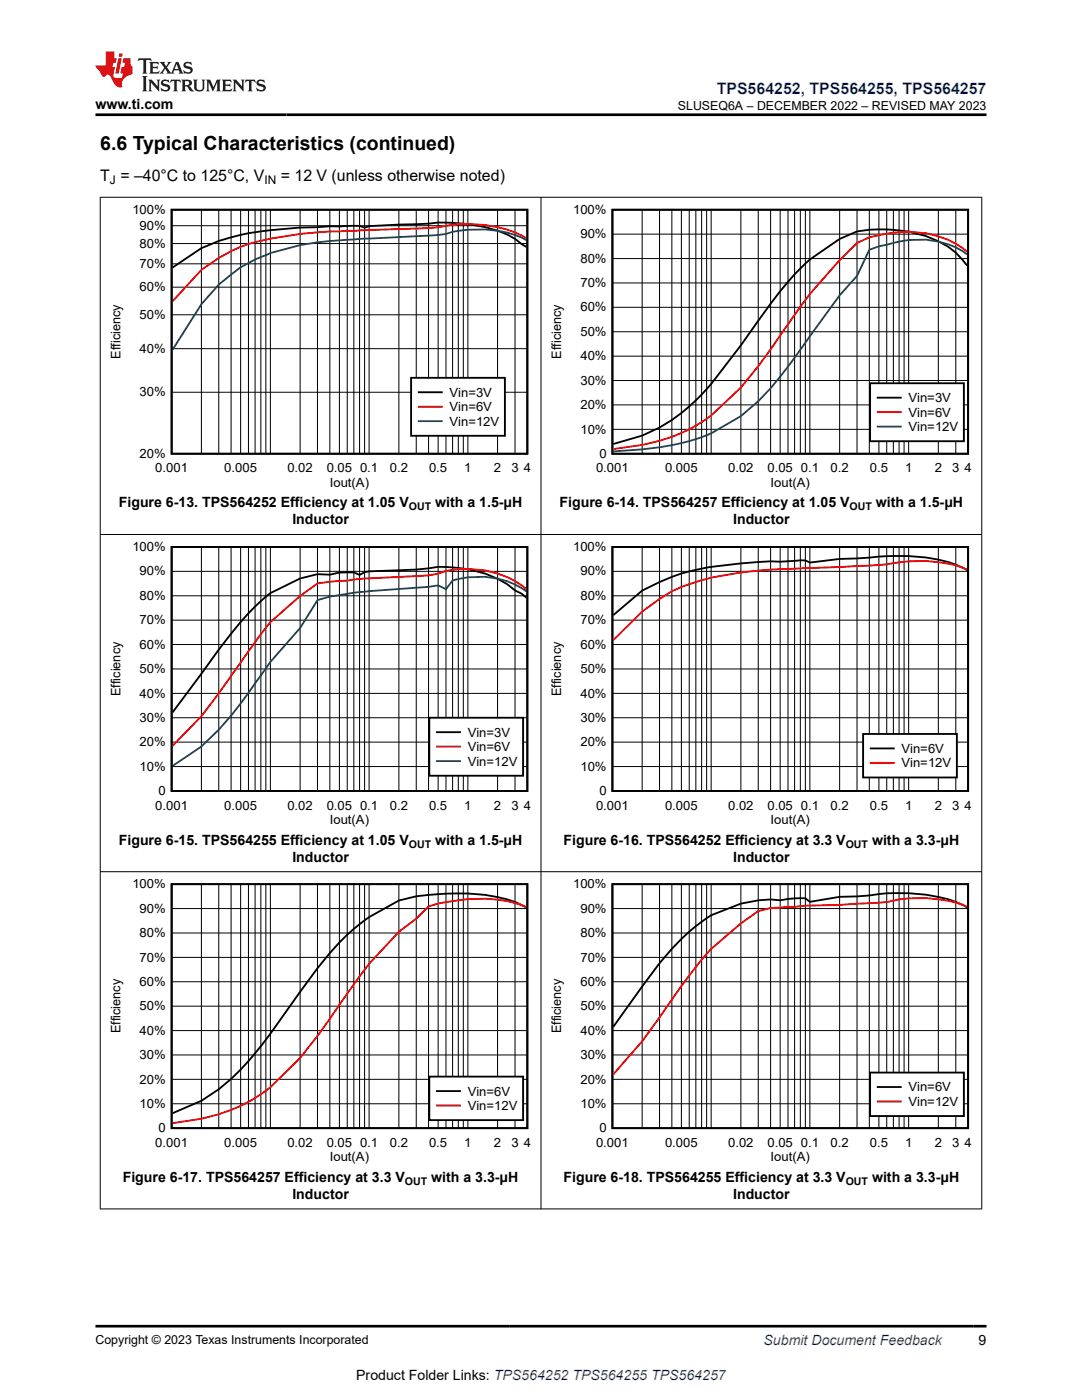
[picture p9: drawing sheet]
<svg xmlns="http://www.w3.org/2000/svg" width="216mm" height="279mm" viewBox="0 0 216 279" stroke-linecap="round" stroke-linejoin="round" font-family="sans-serif">
<path d="M34.2 41.9h71v48.7h-71zM105 49.3a22.3 22.3 0 0 0-13.6-4.7 25.8 25.8 0 0 0-5.9 0l-11.9 .5-.8 .3-1.1-.3h-1.1l-7.3 .2a89 89 0 0 0-12.4 1 39 39 0 0 0-10.7 3.2l-5.8 3.9" fill="none" stroke="#000" stroke-width=".37"/>
<g fill="none" stroke="#000" stroke-width=".2">
<path d="M34.2 57.3h71M34.2 52.7h71M34.2 48.6h71M34.2 45h71M40.2 41.9v48.7M43.7 41.9v48.7M46.1 41.9v48.7M48 41.9v48.7M49.6 41.9v48.7M50.9 41.9v48.7M52 41.9v48.7M53 41.9v48.7"/>
<path d="M54 41.9v48.7M59.9 41.9v48.7M63.3 41.9v48.7M65.8 41.9v48.7M67.7 41.9v48.7M69.3 41.9v48.7M70.6 41.9v48.7M71.7 41.9v48.7M72.8 41.9v48.7M73.6 41.9v48.7M79.6 41.9v48.7M83.1 41.9v48.7"/>
<path d="M85.5 41.9v48.7M87.4 41.9v48.7M89 41.9v48.7M90.3 41.9v48.7M91.4 41.9v48.7M92.4 41.9v48.7M93.4 41.9v48.7M99.3 41.9v48.7M102.8 41.9v48.7M34.2 78.3h71M34.2 69.6h71M34.2 62.8h71"/>
</g>
<path d="M105 47.5a24.6 24.6 0 0 0-14.7-2.7 28.9 28.9 0 0 1-7.2 .8l-15.4 .6a71.9 71.9 0 0 0-16.8 2.1 27.2 27.2 0 0 0-10.7 5.6l-5.8 6.2" fill="none" stroke="#f00" stroke-width=".37"/>
<path d="M105 47.9a22.3 22.3 0 0 0-16-1.2l-3.5 .3-11.9 .6a122.8 122.8 0 0 0-13.7 1.3l-5.9 1.6a30 30 0 0 0-13.8 10.2l-5.8 9.1" fill="none" stroke="#156" stroke-width=".37"/>
<path d="M82 75.4h18.7v11.6h-18.7z" fill-rule="evenodd" fill="#fff"/>
<path d="M122.2 41.9h71v48.7h-71zM193 53a14.9 14.9 0 0 0-8.2-5.9 30.1 30.1 0 0 0-13.8-.9l-3.5 1.5-5.9 4.1-1.9 1.8a70.9 70.9 0 0 0-8.4 10.4l-3.5 4.9-5.9 7.7a35.8 35.8 0 0 1-13.8 10.3l-5.7 1.7M82 75.4h18.7v11.6h-18.7zM83.6 78.3h4.6" fill="none" stroke="#000" stroke-width=".37"/>
<path d="M193 50.2a19.5 19.5 0 0 0-16.1-3.6l-3.4 .8-2.5 1.1a82.1 82.1 0 0 0-12.4 14.3l-1.4 1.9a143.9 143.9 0 0 1-9.4 12.6l-5.9 5.6a31.5 31.5 0 0 1-13.8 5.9l-5.7 .8M83.6 81.2h4.6" fill="none" stroke="#f00" stroke-width=".37"/>
<path d="M193 50.8a17.8 17.8 0 0 0-16.1-2l-1.5 .4-1.9 .6-2.5 5.3-3.5 3.8-8.9 12.5a74.9 74.9 0 0 1-7.3 8.7l-3.5 2.9-5.9 3.5a42.7 42.7 0 0 1-13.8 3.2l-5.7 .4M83.6 84.1h4.6" fill="none" stroke="#156" stroke-width=".37"/>
<g fill="none" stroke="#000" stroke-width=".2">
<path d="M122.2 56.5h71M122.2 51.6h71M122.2 46.7h71M128.1 41.9v48.7M131.6 41.9v48.7M134.1 41.9v48.7M136 41.9v48.7M137.5 41.9v48.7M138.8 41.9v48.7M140 41.9v48.7M141 41.9v48.7M141.9 41.9v48.7"/>
<path d="M147.8 41.9v48.7M151.3 41.9v48.7M153.8 41.9v48.7M155.7 41.9v48.7M157.2 41.9v48.7M158.6 41.9v48.7M159.7 41.9v48.7M160.7 41.9v48.7M161.6 41.9v48.7M167.5 41.9v48.7M171 41.9v48.7M173.5 41.9v48.7"/>
<path d="M175.4 41.9v48.7M176.9 41.9v48.7M178.3 41.9v48.7M179.4 41.9v48.7M180.4 41.9v48.7M181.3 41.9v48.7M187.2 41.9v48.7M190.7 41.9v48.7M122.2 75.9h71M122.2 71.1h71M122.2 66.2h71M122.2 61.3h71"/>
<path d="M122.2 85.7h71M122.2 80.8h71"/>
</g>
<path d="M173.6 76.5h18.7v11.6h-18.7z" fill-rule="evenodd" fill="#fff"/>
<path d="M173.6 76.5h18.7v11.6h-18.7zM175.1 79.4h4.6M34.2 109.2h71v48.7h-71zM105 119.3l-.9-.8-1.3-.7a20.6 20.6 0 0 0-12.5-4.6l-2.9-.1-4.3 .6-9.5 .3-.8 .2-1.1 .5-1.1-.5-2.9 .1-1.9 .4-2.5-.1-3.4 .8-5.9 3-2 1.6a59.2 59.2 0 0 0-8.3 9.6l-9.3 12.6" fill="none" stroke="#000" stroke-width=".37"/>
<path d="M175.1 82.2h4.6M105 117.6a19.3 19.3 0 0 0-16-3.7l-1.6 .6-1.9 .3-12.7 .7-9.5 .9-3.4 2.5-5.9 5.3-2 2.3-8.3 11.9-3.5 4.5-5.8 5.9" fill="none" stroke="#f00" stroke-width=".37"/>
<path d="M175.1 85.1h4.6M105 118a16.9 16.9 0 0 0-14.7-2.2l-1.3 1.8-1.6-.8-1.9 .3-11.9 .9-3 .3-4.8 .8-2.5 .7-3.4 5.5-5.9 6.8-3.1 4.3a70.9 70.9 0 0 1-10.7 12.6l-5.8 3.9" fill="none" stroke="#156" stroke-width=".37"/>
<g fill="none" stroke="#000" stroke-width=".2">
<path d="M34.2 118.9h71M34.2 114h71M40.2 109.2v48.7M43.7 109.2v48.7M46.1 109.2v48.7M48 109.2v48.7M49.6 109.2v48.7M50.9 109.2v48.7M52 109.2v48.7M53 109.2v48.7M54 109.2v48.7M59.9 109.2v48.7"/>
<path d="M63.3 109.2v48.7M65.8 109.2v48.7M67.7 109.2v48.7M69.3 109.2v48.7M70.6 109.2v48.7M71.7 109.2v48.7M72.8 109.2v48.7M73.6 109.2v48.7M79.6 109.2v48.7M83.1 109.2v48.7M85.5 109.2v48.7M87.4 109.2v48.7"/>
<path d="M89 109.2v48.7M90.3 109.2v48.7M91.4 109.2v48.7M92.4 109.2v48.7M93.4 109.2v48.7M99.3 109.2v48.7M102.8 109.2v48.7M34.2 138.4h71M34.2 133.5h71M34.2 128.6h71M34.2 123.8h71M34.2 153h71"/>
<path d="M34.2 148.1h71M34.2 143.2h71"/>
</g>
<path d="M85.7 143.2h18.7v11.6h-18.7z" fill-rule="evenodd" fill="#fff"/>
<path d="M122.2 109.2h71v48.7h-71zM193 113.8a27.1 27.1 0 0 0-13.6-2.8l-11.9 .5-5.9 .8-.9-.5-5 .3a85.2 85.2 0 0 0-16.9 1.6 35 35 0 0 0-10.7 4.2l-5.7 4.9M85.7 143.2h18.7v11.6h-18.7zM87.2 146.1h4.6" fill="none" stroke="#000" stroke-width=".37"/>
<path d="M193 113.7a27.4 27.4 0 0 0-14.7-1.3l-1.4 .2-3.4 .3-17.8 .7a67.9 67.9 0 0 0-16.9 2.6 23.6 23.6 0 0 0-7.2 3.3l-3.5 2.5-5.7 5.8M87.2 149h4.6" fill="none" stroke="#f00" stroke-width=".37"/>
<path d="M87.2 151.9h4.6" fill="none" stroke="#156" stroke-width=".37"/>
<g fill="none" stroke="#000" stroke-width=".2">
<path d="M122.2 118.9h71M122.2 114h71M128.1 109.2v48.7M131.6 109.2v48.7M134.1 109.2v48.7M136 109.2v48.7M137.5 109.2v48.7M138.8 109.2v48.7M140 109.2v48.7M141 109.2v48.7M141.9 109.2v48.7M147.8 109.2v48.7"/>
<path d="M151.3 109.2v48.7M153.8 109.2v48.7M155.7 109.2v48.7M157.2 109.2v48.7M158.6 109.2v48.7M159.7 109.2v48.7M160.7 109.2v48.7M161.6 109.2v48.7M167.5 109.2v48.7M171 109.2v48.7M173.5 109.2v48.7M175.4 109.2v48.7"/>
<path d="M176.9 109.2v48.7M178.3 109.2v48.7M179.4 109.2v48.7M180.4 109.2v48.7M181.3 109.2v48.7M187.2 109.2v48.7M190.7 109.2v48.7M122.2 138.4h71M122.2 133.5h71M122.2 128.6h71M122.2 123.8h71M122.2 153h71"/>
<path d="M122.2 148.1h71M122.2 143.2h71"/>
</g>
<path d="M172.2 146.5h18.7v8.7h-18.7z" fill-rule="evenodd" fill="#fff"/>
<path d="M172.2 146.5h18.7v8.7h-18.7zM173.8 149.4h4.5M34.2 176.5h71v48.7h-71zM105 181.2a23.2 23.2 0 0 0-11.6-2.9l-4.4 .1a41.3 41.3 0 0 0-9.4 1.3l-6 3.3-1.9 1.4a44 44 0 0 0-8.4 8.8l-11.3 15.6a43.7 43.7 0 0 1-11.8 10.9l-5.8 2.5" fill="none" stroke="#000" stroke-width=".37"/>
<path d="M173.8 152.2h4.5M105 181a28.1 28.1 0 0 0-16-1l-1.6 .3-1.9 .6-2.4 2.4-3.5 2.7-6 6.4-4.3 5.9a177.9 177.9 0 0 1-9.4 12.8l-5.9 5.9a31.4 31.4 0 0 1-13.8 6.3l-5.8 .9" fill="none" stroke="#f00" stroke-width=".37"/>
<g fill="none" stroke="#000" stroke-width=".2">
<path d="M40.2 176.5v48.7M43.7 176.5v48.7M46.1 176.5v48.7M48 176.5v48.7M49.6 176.5v48.7M50.9 176.5v48.7M52 176.5v48.7M53 176.5v48.7M54 176.5v48.7M59.9 176.5v48.7M63.3 176.5v48.7M65.8 176.5v48.7"/>
<path d="M67.7 176.5v48.7M69.3 176.5v48.7M70.6 176.5v48.7M71.7 176.5v48.7M72.8 176.5v48.7M73.6 176.5v48.7M79.6 176.5v48.7M83.1 176.5v48.7M85.5 176.5v48.7M87.4 176.5v48.7M89 176.5v48.7M90.3 176.5v48.7"/>
<path d="M91.4 176.5v48.7M92.4 176.5v48.7M93.4 176.5v48.7M99.3 176.5v48.7M102.8 176.5v48.7M34.2 195.9h71M34.2 191.1h71M34.2 186.2h71M34.2 181.3h71M34.2 215.4h71M34.2 210.5h71M34.2 205.7h71"/>
<path d="M34.2 200.8h71M34.2 220.3h71"/>
</g>
<path d="M85.7 214.9h18.7v8.6h-18.7z" fill-rule="evenodd" fill="#fff"/>
<path d="M122.2 176.5h71v48.7h-71zM193 181.1a23.9 23.9 0 0 0-11.7-2.8l-1.9-.1a26.5 26.5 0 0 0-5.9 .5l-6 .3-5.9 1-.9-.7a20.2 20.2 0 0 0-5 .4l-1.9-.2-2.5 .2-3.5 .6-5.9 2.4-.9 .5a41.4 41.4 0 0 0-9.4 9l-9.2 12.7M85.7 214.9h18.7v8.6h-18.7zM87.2 217.8h4.6" fill="none" stroke="#000" stroke-width=".37"/>
<path d="M193 181a26.4 26.4 0 0 0-16.1-1l-9.4 .6-6.8 .1-2.1 .3h-1.4l-3.4 .2-2.5 .6-3.5 2.5-5.9 5.1-.9 1-5 6.4-7.9 11-5.7 6.6M87.2 220.6h4.6" fill="none" stroke="#f00" stroke-width=".37"/>
<g fill="none" stroke="#000" stroke-width=".2">
<path d="M128.1 176.5v48.7M131.6 176.5v48.7M134.1 176.5v48.7M136 176.5v48.7M137.5 176.5v48.7M138.8 176.5v48.7M140 176.5v48.7M141 176.5v48.7M141.9 176.5v48.7M147.8 176.5v48.7M151.3 176.5v48.7M153.8 176.5v48.7"/>
<path d="M155.7 176.5v48.7M157.2 176.5v48.7M158.6 176.5v48.7M159.7 176.5v48.7M160.7 176.5v48.7M161.6 176.5v48.7M167.5 176.5v48.7M171 176.5v48.7M173.5 176.5v48.7M175.4 176.5v48.7M176.9 176.5v48.7M178.3 176.5v48.7"/>
<path d="M179.4 176.5v48.7M180.4 176.5v48.7M181.3 176.5v48.7M187.2 176.5v48.7M190.7 176.5v48.7M122.2 195.9h71M122.2 191.1h71M122.2 186.2h71M122.2 181.3h71M122.2 215.4h71M122.2 210.5h71M122.2 205.7h71"/>
<path d="M122.2 200.8h71M122.2 220.3h71"/>
</g>
<path d="M173.6 214.1h18.7v8.6h-18.7z" fill-rule="evenodd" fill="#fff"/>
<path d="M173.6 214.1h18.7v8.6h-18.7zM175.1 216.9h4.6" fill="none" stroke="#000" stroke-width=".37"/>
<path d="M175.1 219.8h4.6" fill="none" stroke="#f00" stroke-width=".37"/>
<path d="M19.9 39.4h176.1M20 39.3v202M107.9 39.3v202M195.9 39.3v202M19.9 106.7h176.1M19.9 174h176.1M19.9 241.3h176.1" fill="none" stroke="#000" stroke-width=".2"/>
<path d="M27.7 11.6l-.2 .6 .5-.2h.6v.1v2.2l-.2 .4h1l-.2-.4v-2.2v-.1h.5l.5 .2-.1-.6zM29.8 12.4l.2 .3v1.6l-.2 .4h1.9l.1-.6a1.08 1.08 0 0 1-1.3 .2v-.7h.6l.4 .2v-.7l-.4 .2h-.6v-.5l.2-.2a1 1 0 0 1 1 .3l-.1-.5zM31.8 12.4l1 1.1-1 1.2h.9l-.2-.2 .4-.8 .5 .8-.2 .2h1.6l-.2-.2 .1-.5h1l.1 .5-.1 .2h.9l-.2-.4-.8-1.9h-.5l-1 2.1-.8-1.1 .9-1h-.8l.2 .2-.5 .6-.3-.6 .1-.2zM35.2 12.8l.4 1h-.8zM36.8 12.5a.65 .65 0 0 0-.2 .7 .65 .65 0 0 0 .6 .5l.7 .1 .1 .3a.79 .79 0 0 1-.7 .4 .79 .79 0 0 1-.7-.5l.1 .7 .2-.1a.93 .93 0 0 0 1.1 0 .93 .93 0 0 0 .4-.9 1.46 1.46 0 0 0-1.2-.6l-.1-.3a1.09 1.09 0 0 1 1.2 .2l-.2-.6-.1 .1-.6-.2zM28.4 15.2l.2 .4v2.2l-.2 .4h1l-.2-.4v-2.2l.2-.4zM29.6 15.9l.2 .4v1.5l-.2 .4h.8l-.3-.4v-1.3l1.7 1.8v-2l.2-.4h-.8l.2 .2 .1 1.1-1.2-1.3zM32.3 16a.65 .65 0 0 0-.2 .8 .65 .65 0 0 0 .7 .4l.6 .2 .1 .2a.79 .79 0 0 1-.7 .4 .79 .79 0 0 1-.7-.5l.1 .7 .2-.1a.93 .93 0 0 0 1.1 .1 .93 .93 0 0 0 .4-1 1.46 1.46 0 0 0-1.2-.5l-.1-.4a1.09 1.09 0 0 1 1.2 .2l-.2-.6-.1 .1-.6-.1zM34.1 15.9l-.1 .6a.63 .63 0 0 1 .7-.3l.1 1.6-.3 .4h1l-.2-.4v-1.6a.66 .66 0 0 1 .8 .3l-.1-.6zM36.2 15.9l.2 .4v1.5l-.2 .4h.9l-.2-.2v-.7h.5l.1 .2a.79 .79 0 0 0 1.2 .6l-1-.9a.61 .61 0 0 0 .6-.6 .61 .61 0 0 0-.5-.7zM36.9 16.2h.2a.47 .47 0 0 1 .5 .1 .47 .47 0 0 1 .1 .5l-.2 .1-.6 .1zM38.5 15.9l.2 .2a2.27 2.27 0 0 0 .4 2 1.04 1.04 0 0 0 1.7-.7v-1.3l.2-.2h-.8l.2 .4v1.1a.6 .6 0 0 1-.6 .6 .6 .6 0 0 1-.6-.6v-1.1l.3-.4zM41.1 15.9l.2 .4v1.5l-.2 .4h.7l-.2-.4v-1.4l.9 1.9 .8-1.9v1.4l-.2 .4h1l-.3-.4v-1.5l.3-.4h-.8l-.7 1.5-.7-1.5zM44.3 15.9l.2 .4v1.5l-.2 .4h1.9l.1-.6a1.09 1.09 0 0 1-1.3 .2v-.7h.6l.4 .2v-.6l-.4 .2h-.6v-.6l.2-.1a1.01 1.01 0 0 1 1 .3l-.1-.6zM46.4 15.9l.3 .4v1.5l-.3 .4h.8l-.2-.4v-1.3l1.6 1.8v-2l.2-.4h-.7l.2 .2v1.1l-1.2-1.3zM49 15.9l-.1 .6a.63 .63 0 0 1 .8-.3v1.6l-.3 .4h1l-.2-.4v-1.6a.66 .66 0 0 1 .8 .3l-.1-.6zM51.4 16a.65 .65 0 0 0-.2 .8 .65 .65 0 0 0 .6 .4l.6 .2 .2 .2a.79 .79 0 0 1-.8 .4 .79 .79 0 0 1-.6-.5l.1 .7 .2-.1a.93 .93 0 0 0 1 .1 .93 .93 0 0 0 .5-1 1.46 1.46 0 0 0-1.3-.5l-.1-.4a1.09 1.09 0 0 1 1.3 .2l-.2-.6-.2 .1-.5-.1z" fill="#231f20"/>
<path d="M21.1 10.3v2.7h-2.1l.1 .4 .9 1a.95 .95 0 0 0 .9 .9 .59 .59 0 0 1 .6-.4 .59 .59 0 0 1 .5 .3l.4 .8a1.59 1.59 0 0 0 2.1 1.4 1.61 1.61 0 0 1 1-2.3l1-.3-.1-1.5a1.59 1.59 0 0 1-.4-1.7h-1.4l-.2 .9h.5l-.1 .9h-.5l-.2 .9v.3l.4 .1-.2 .9h-.6a.73 .73 0 0 1-1.1-.7l.3-1.5h-.5l.2-.9h.5l.2-.9h-.5v-1.3zM23.6 11.6l-.6 3.1h.7l.6-3.1zM23.8 10.7l-.1 .6h.7l.1-.6z" fill="#ed1c24"/>
<path d="M19 22.9h177.8M19 264.7h177.8" fill="none" stroke="#000" stroke-width=".53"/>
<text font-size="3.9" x="20" y="29.9">6.6 Typical Characteristics (continued)</text>
<text font-size="3.2" fill="#00f" x="143" y="18.7">TPS564252, TPS564255, TPS564257</text>
<g font-size="3.2">
<text x="20" y="36.1">T = –40°C to 125°C, V</text>
<text x="56" y="36.1">= 12 V (unless otherwise noted)</text>
</g>
<g font-size="2.8">
<text x="19" y="21.8">www.ti.com</text>
<text x="23.7" y="101.3">Figure 6-13. TPS564252 Efficiency at 1.05 V</text>
<text x="86.8" y="101.3">with a 1.5-μH</text>
<text x="111.7" y="101.3">Figure 6-14. TPS564257 Efficiency at 1.05 V</text>
<text x="174.8" y="101.3">with a 1.5-μH</text>
<text x="58.3" y="104.7">Inductor</text>
<text x="146.3" y="104.7">Inductor</text>
<text x="23.7" y="168.6">Figure 6-15. TPS564255 Efficiency at 1.05 V</text>
<text x="58.3" y="172">Inductor</text>
<text x="86.8" y="168.6">with a 1.5-μH</text>
<text x="112.4" y="168.6">Figure 6-16. TPS564252 Efficiency at 3.3 V</text>
<text x="146.3" y="172">Inductor</text>
<text x="174" y="168.6">with a 3.3-μH</text>
<text x="24.5" y="235.9">Figure 6-17. TPS564257 Efficiency at 3.3 V</text>
<text x="58.3" y="239.3">Inductor</text>
<text x="86.1" y="235.9">with a 3.3-μH</text>
<text x="112.4" y="235.9">Figure 6-18. TPS564255 Efficiency at 3.3 V</text>
<text x="146.3" y="239.3">Inductor</text>
<text x="174" y="235.9">with a 3.3-μH</text>
<text x="195.3" y="268.5">9</text>
<text x="71.1" y="275.3">Product Folder Links: TPS564252 TPS564255 TPS564257</text>
</g>
<text font-size="2.8" fill="#00f" x="152.4" y="268.5">Submit Document Feedback</text>
<g font-size="2.6">
<text x="24" y="71.6" transform="rotate(-90 24 71.6)">Efficiency</text>
<text x="112" y="71.6" transform="rotate(-90 112 71.6)">Efficiency</text>
<text x="24" y="138.9" transform="rotate(-90 24 138.9)">Efficiency</text>
<text x="112" y="138.9" transform="rotate(-90 112 138.9)">Efficiency</text>
<text x="24" y="206.2" transform="rotate(-90 24 206.2)">Efficiency</text>
<text x="112" y="206.2" transform="rotate(-90 112 206.2)">Efficiency</text>
</g>
<g font-size="2.5">
<text x="135.3" y="21.9">SLUSEQ6A – DECEMBER 2022 – REVISED MAY 2023</text>
<text x="26.4" y="42.7">100%</text>
<text x="27.9" y="45.9">90%</text>
<text x="114.4" y="42.7">100%</text>
<text x="115.8" y="47.6">90%</text>
<text x="27.9" y="53.5">70%</text>
<text x="27.9" y="49.4">80%</text>
<text x="115.8" y="52.4">80%</text>
<text x="27.9" y="58.1">60%</text>
<text x="115.8" y="57.3">70%</text>
<text x="27.9" y="63.7">50%</text>
<text x="115.8" y="62.2">60%</text>
<text x="27.9" y="70.4">40%</text>
<text x="115.8" y="71.9">40%</text>
<text x="115.8" y="67">50%</text>
<text x="115.8" y="76.8">30%</text>
<text x="27.9" y="79.1">30%</text>
<text x="89.7" y="79.2">Vin=3V</text>
<text x="89.7" y="82.1">Vin=6V</text>
<text x="115.8" y="81.6">20%</text>
<text x="181.3" y="80.3">Vin=3V</text>
<text x="181.3" y="83.1">Vin=6V</text>
<text x="89.7" y="84.9">Vin=12V</text>
<text x="115.8" y="86.5">10%</text>
<text x="181.3" y="86">Vin=12V</text>
<text x="27.9" y="91.4">20%</text>
<text x="31" y="94.3">0.001</text>
<text x="44.7" y="94.3">0.005</text>
<text x="57.3" y="94.3">0.02</text>
<text x="65.2" y="94.3">0.05</text>
<text x="71.8" y="94.3">0.1</text>
<text x="77.8" y="94.3">0.2</text>
<text x="85.6" y="94.3">0.5</text>
<text x="92.6" y="94.3">1</text>
<text x="98.6" y="94.3">2</text>
<text x="102" y="94.3">3</text>
<text x="104.5" y="94.3">4</text>
<text x="118.9" y="94.3">0.001</text>
<text x="119.6" y="91.4">0</text>
<text x="132.7" y="94.3">0.005</text>
<text x="145.3" y="94.3">0.02</text>
<text x="153.1" y="94.3">0.05</text>
<text x="159.8" y="94.3">0.1</text>
<text x="165.7" y="94.3">0.2</text>
<text x="173.6" y="94.3">0.5</text>
<text x="180.6" y="94.3">1</text>
<text x="186.5" y="94.3">2</text>
<text x="190" y="94.3">3</text>
<text x="192.4" y="94.3">4</text>
<text x="65.8" y="97.1">Iout(A)</text>
<text x="153.8" y="97.1">Iout(A)</text>
<text x="26.4" y="110">100%</text>
<text x="114.4" y="110">100%</text>
<text x="27.9" y="119.7">80%</text>
<text x="27.9" y="114.8">90%</text>
<text x="115.8" y="119.7">80%</text>
<text x="115.8" y="114.8">90%</text>
<text x="27.9" y="124.6">70%</text>
<text x="115.8" y="124.6">70%</text>
<text x="27.9" y="129.5">60%</text>
<text x="115.8" y="129.5">60%</text>
<text x="27.9" y="134.3">50%</text>
<text x="115.8" y="134.3">50%</text>
<text x="27.9" y="139.2">40%</text>
<text x="115.8" y="139.2">40%</text>
<text x="27.9" y="148.9">20%</text>
<text x="27.9" y="144.1">30%</text>
<text x="93.3" y="147">Vin=3V</text>
<text x="93.3" y="149.9">Vin=6V</text>
<text x="115.8" y="148.9">20%</text>
<text x="115.8" y="144.1">30%</text>
<text x="27.9" y="153.8">10%</text>
<text x="93.3" y="152.8">Vin=12V</text>
<text x="115.8" y="153.8">10%</text>
<text x="179.9" y="150.3">Vin=6V</text>
<text x="179.9" y="153.1">Vin=12V</text>
<text x="31" y="161.6">0.001</text>
<text x="31.6" y="158.7">0</text>
<text x="44.7" y="161.6">0.005</text>
<text x="57.3" y="161.6">0.02</text>
<text x="65.2" y="161.6">0.05</text>
<text x="71.8" y="161.6">0.1</text>
<text x="77.8" y="161.6">0.2</text>
<text x="85.6" y="161.6">0.5</text>
<text x="92.6" y="161.6">1</text>
<text x="98.6" y="161.6">2</text>
<text x="102" y="161.6">3</text>
<text x="104.5" y="161.6">4</text>
<text x="118.9" y="161.6">0.001</text>
<text x="119.6" y="158.7">0</text>
<text x="132.7" y="161.6">0.005</text>
<text x="145.3" y="161.6">0.02</text>
<text x="153.1" y="161.6">0.05</text>
<text x="159.8" y="161.6">0.1</text>
<text x="165.7" y="161.6">0.2</text>
<text x="173.6" y="161.6">0.5</text>
<text x="180.6" y="161.6">1</text>
<text x="186.5" y="161.6">2</text>
<text x="190" y="161.6">3</text>
<text x="192.4" y="161.6">4</text>
<text x="65.8" y="164.4">Iout(A)</text>
<text x="153.8" y="164.4">Iout(A)</text>
<text x="26.4" y="177.3">100%</text>
<text x="114.4" y="177.3">100%</text>
<text x="27.9" y="182.1">90%</text>
<text x="115.8" y="182.1">90%</text>
<text x="27.9" y="191.9">70%</text>
<text x="27.9" y="187">80%</text>
<text x="115.8" y="191.9">70%</text>
<text x="115.8" y="187">80%</text>
<text x="27.9" y="196.8">60%</text>
<text x="115.8" y="196.8">60%</text>
<text x="27.9" y="201.6">50%</text>
<text x="115.8" y="201.6">50%</text>
<text x="27.9" y="206.5">40%</text>
<text x="115.8" y="206.5">40%</text>
<text x="27.9" y="211.4">30%</text>
<text x="115.8" y="211.4">30%</text>
<text x="27.9" y="221.1">10%</text>
<text x="27.9" y="216.2">20%</text>
<text x="93.3" y="218.6">Vin=6V</text>
<text x="93.3" y="221.5">Vin=12V</text>
<text x="115.8" y="221.1">10%</text>
<text x="115.8" y="216.2">20%</text>
<text x="181.3" y="217.8">Vin=6V</text>
<text x="181.3" y="220.7">Vin=12V</text>
<text x="31.6" y="226">0</text>
<text x="119.6" y="226">0</text>
<text x="31" y="228.9">0.001</text>
<text x="44.7" y="228.9">0.005</text>
<text x="57.3" y="228.9">0.02</text>
<text x="65.2" y="228.9">0.05</text>
<text x="65.8" y="231.7">Iout(A)</text>
<text x="71.8" y="228.9">0.1</text>
<text x="77.8" y="228.9">0.2</text>
<text x="85.6" y="228.9">0.5</text>
<text x="92.6" y="228.9">1</text>
<text x="98.6" y="228.9">2</text>
<text x="102" y="228.9">3</text>
<text x="104.5" y="228.9">4</text>
<text x="118.9" y="228.9">0.001</text>
<text x="132.7" y="228.9">0.005</text>
<text x="145.3" y="228.9">0.02</text>
<text x="153.1" y="228.9">0.05</text>
<text x="153.8" y="231.7">Iout(A)</text>
<text x="159.8" y="228.9">0.1</text>
<text x="165.7" y="228.9">0.2</text>
<text x="173.6" y="228.9">0.5</text>
<text x="180.6" y="228.9">1</text>
<text x="186.5" y="228.9">2</text>
<text x="190" y="228.9">3</text>
<text x="192.4" y="228.9">4</text>
<text x="19" y="268.2">Copyright © 2023 Texas Instruments Incorporated</text>
</g>
<g font-size="2.4">
<text x="21.9" y="36.7">J</text>
<text x="52.8" y="36.7">IN</text>
</g>
<g font-size="2.1">
<text x="81.6" y="101.8">OUT</text>
<text x="169.5" y="101.8">OUT</text>
<text x="81.6" y="169.1">OUT</text>
<text x="168.8" y="169.1">OUT</text>
<text x="80.8" y="236.4">OUT</text>
<text x="168.8" y="236.4">OUT</text>
</g>
</svg>
